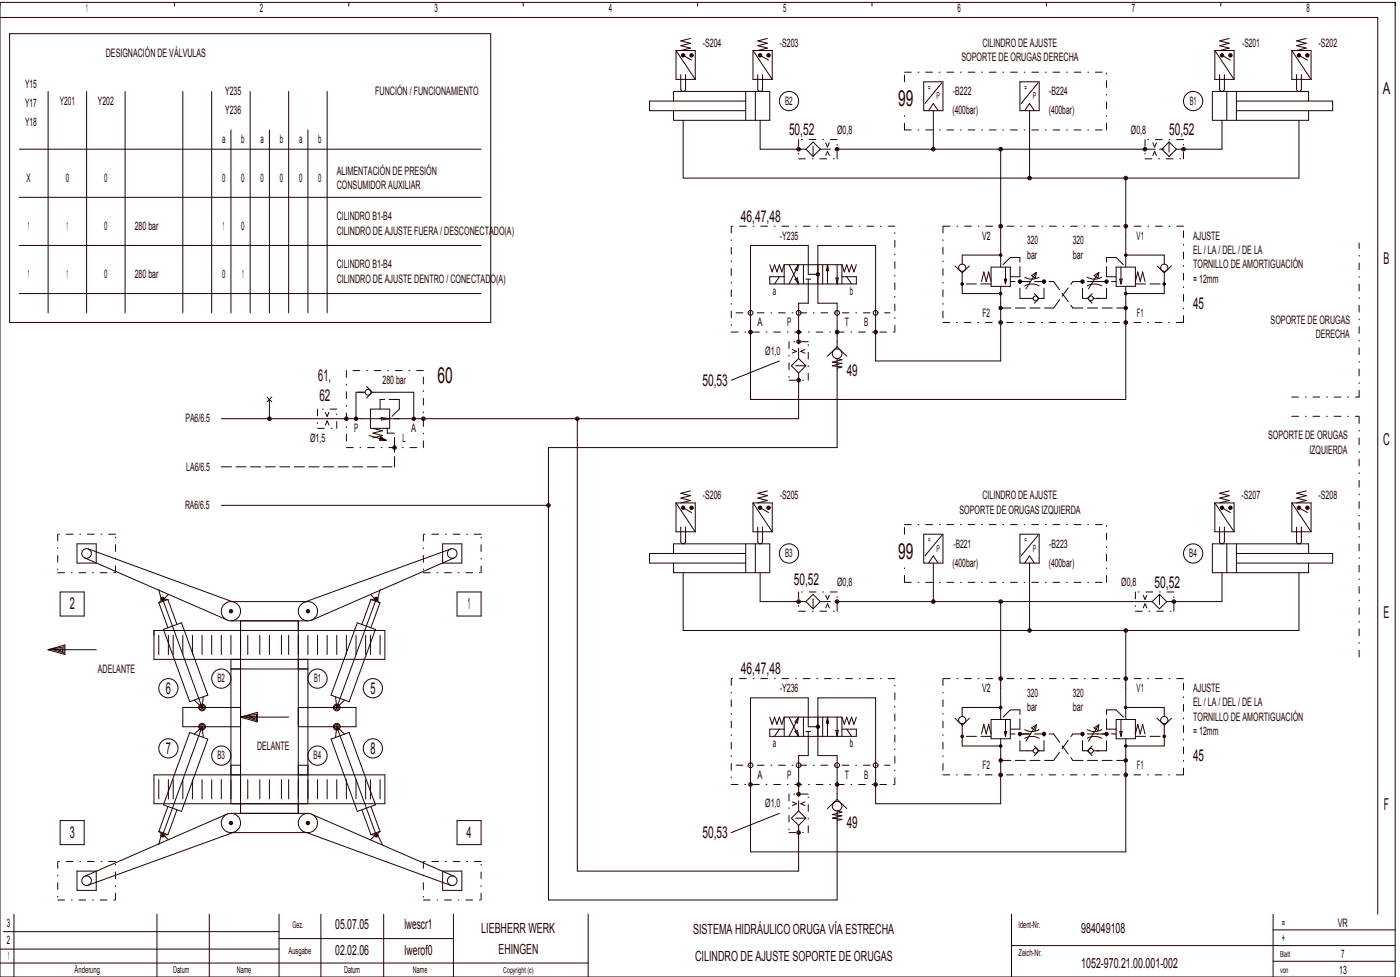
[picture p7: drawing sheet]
<svg xmlns="http://www.w3.org/2000/svg" width="582mm" height="406mm" viewBox="0 0 582 406" stroke-linecap="round" stroke-linejoin="round" font-family="sans-serif">
<g fill="none" stroke="#240000" stroke-width=".42">
<path d="M0 1h580v405h-580zM0 7.2h572.8v372.7M4 14h200v120h-200zM72.5 1v1.5M145 1v1.5M217.5 1v1.5M287 16l-4 1 4 1-4 1 4 1-4 1M290 1v1.5M319 16l-4 1 4 1-4 1 4 1-4 1M362.5 1v1.5M435 1v1.5M507.5 1v1.5"/>
<path d="M511 16l-4 1 4 1-4 1 4 1-4 1M543 16l-4 1 4 1-4 1 4 1-4 1M20 38v92M36 38v92M52 38v92M76 38v92M88 38v92M104 38v92M120 38v92M136 38v92M281 21h8v12M281 21v12h8"/>
<path d="M281 21l8 12M283 31v6a1 1 0 0 0 1 1 1 1 0 0 0 1-1v-6M284 23l3.5 2M310 38v12M313 21h8v12M313 21v12h8M313 21l8 12M314 38v12M315 31v6a1 1 0 0 0 1 1 1 1 0 0 0 1-1v-6M316 23l3.5 2M384 34h8v12h-8zM391.5 34.5l-7 8.5"/>
<path d="M424 34h8v12h-8zM431.5 34.5l-7 8.5M505 21h8v12M505 21v12h8M505 21l8 12M507 31v6a1 1 0 0 0 1 1 1 1 0 0 0 1-1v-6M508 23l3.5 2M510 38v12M514 38v12M537 21h8v12M537 21v12h8M537 21l8 12"/>
<path d="M539 31v6a1 1 0 0 0 1 1 1 1 0 0 0 1-1v-6M540 23l3.5 2M96 54v76M112 54v76M128 54v76M280 42v-4h40v12h-40v-4M284 50v24h256v-24M310 42h-40v4h40M316 50v12h16M343.3 59.4l.7 1.7 .7-1.7M386 46l2-3 2 3M388 46v16"/>
<path d="M426 46l2-3 2 3M428 46v28M479.2 59.4l.8 1.7 .7-1.7M486 59l3 3-3 3-3-3zM508 50v12h-16M514 42h40v4h-40M544 42v-4h-40v12h40v-4M8 62h192M335 62l3-3 3 3-3 3zM343.3 64.6l.7-1.7 .7 1.7M348 62h128M416 62v49"/>
<path d="M468 74v37M479.2 64.6l.8-1.7 .7 1.7M8 82h192M8 102h192M320 110l1 3 1-3 1 3 1-3 1 3 1-3M324 115l-2 3M326 115h-6v3h36v-3h-6M326 110v8M326 110h24M328 110l4 8M330.5 116l1-.5 .5 2.5zM332 110l-4 8"/>
<path d="M332 110l-.5 2.5-1-.5zM334 110v8M335 116h2M336 116v10h-4v16M340 114h-4v-12h-24v64h156v-47M342 110v8M344 110v8M344 110l.5 2.5h-1zM347.5 115.5h1l-.5 2.5zM348 110v8M350 110v8M350 110l1 3 1-3 1 3 1-3 1 3 1-3"/>
<path d="M352 115l2 3M397 110.5l3 2.8M400 113.3v8.7h16M403 110.5l-3 2.8M408 117l1-4 1 4 1-4 1 4M412 111h8v8h-8zM416 119v31h-52v-48h-24v24h8v18.2M416 106h-16v3.7M417.5 116h1l-.5 2zM418 111v7M426 118.8a6 6 0 0 1 6 0M426 115.2a6 6 0 0 0 6 0"/>
<path d="M428.8 114.5l2-1.3-.3 2.4zM430.8 113.2l-4.3 6.8M452 118.8a6 6 0 0 1 6 0M452 115.2a6 6 0 0 0 6 0M454.8 114.5l2-1.3-.3 2.4zM456.8 113.2l-4.3 6.8M464 111h8v8h-8zM465.5 116h1l-.5 2zM466 111v7M468 106h16v3.7M472 117l1-4 1 4 1-4 1 4M481 110.5l3 2.8"/>
<path d="M484 113.3v8.7h-16M487 110.5l-3 2.8M8 122h192M427 124h2.5M430 122l1.9 2M431.9 124h1.1M431.9 124l-1.9 2M451 124h1.1M452.1 124l1.9 2M454 122l-1.9 2M454.5 124h2.5M324 150l-20 8"/>
<path d="M329 152l3-3 3 3-3 3zM329.4 145.2l1.7 .8-1.7 .7M332 155v19h-240M334.6 145.2l-1.7 .8 1.7 .7M348 153l2-.5-4-.5 4-1-4-.5 4-1-2-.5v37h-120v188h120v-37l2 .5-4 1 4 .5-4 1 4 .5-2 .5M348 144.2l-4 3.8M348 144.2l4 3.8M111 165l2 2M112 166v8M113 165l-2 2M135.2 171.4l.8 1.7 .7-1.7M135.2 176.6l.8-1.7 .7 1.7"/>
<path d="M151.8 163h-3.8v11M152.4 160.6l2.3 2.4M154 170h8v8h-8zM154.7 163h17.3v11M154.7 163l-2.3 2.4M155 178l4 1-4 1 4 1-4 1M158.5 173.5l3.5 .5-3.5 .5zM240 174v188h92v-19M153.5 181l7 2M158.2 181.5l2.3 1.5h-2.7zM159.1 182.5l-.7-.4-.1 .4 1.4 .2-1.4-.9-.3 .9 2.5 .3M92 210h136"/>
<path d="M281 209h8v12M281 209v12h8M281 209l8 12M283 219v6a1 1 0 0 0 1 1 1 1 0 0 0 1-1v-6M284 211l3.5 2M287 204l-4 1 4 1-4 1 4 1-4 1M313 209h8v12M313 209v12h8M313 209l8 12M315 219v6a1 1 0 0 0 1 1 1 1 0 0 0 1-1v-6M316 211l3.5 2M319 204l-4 1 4 1-4 1 4 1-4 1"/>
<path d="M505 209h8v12M505 209v12h8M505 209l8 12M507 219v6a1 1 0 0 0 1 1 1 1 0 0 0 1-1v-6M508 211l3.5 2M511 204l-4 1 4 1-4 1 4 1-4 1M537 209h8v12M537 209v12h8M537 209l8 12M539 219v6a1 1 0 0 0 1 1 1 1 0 0 0 1-1v-6M540 211l3.5 2M543 204l-4 1 4 1-4 1 4 1-4 1"/>
<path d="M32 226h8v8h-8zM35.1 231.8l59.3 25.8M36.7 228.1l59.8 21.9M184 226h8v8h-8zM187.5 228.1l-60.6 22M188.9 231.8l-59.5 26M280 230v-4h40v12h-40v-4M284 238v24h256v-24M310 230h-40v4h40M310 226v12M314 226v12M316 238v12h16"/>
<path d="M384 222h8v12h-8zM386 234l2-3 2 3M388 234v16M391.5 222.5l-7 8.5M424 222h8v12h-8zM426 234l2-3 2 3M428 234v28M431.5 222.5l-7 8.5M508 238v12h-20M510 226v12M514 230h40v4h-40M514 226v12"/>
<path d="M544 230v-4h-40v12h40v-4M25 246h10v10h-10zM66 245l1 4M66 250.5l3.8 10.4M67.6 248.9l16.4 45.1M67.6 248.9l2.2 .2M67.6 248.9l-1.6 1.6M69.8 249.1l3.8 10.4M69.8 249.1l-3.8 1.4M70 247l-2 2M96 258h32M96 250h31"/>
<path d="M100 258v80M124 258v80M148.5 258.8l7.6 2.7-11 30.1-7.5-2.7zM154 247l2 2M154.2 249.1l3.8 1.4M154.2 249.1l-3.8 10.4M156.4 248.9l-16.4 45.1M156.4 248.9l-2.2 .2M156.4 248.9l1.6 1.6M158 250.5l-3.8 10.4M158 245l-1 4M190 246h10v10h-10z"/>
<path d="M338 247l3 3-3 3-3-3zM343.3 252.6l.7-1.7 .7 1.7M343.3 247.4l.7 1.7 .7-1.7M348 250h131M416 250v49M475.3 247.4l.7 1.7 .8-1.7M475.3 252.6l.7-1.7 .8 1.7M482 247l3 3-3 3-3-3zM20 270l7-2v4zM20 270l6.6-1.2v2.6l-4.4-1.4 3.8-.4v1.2l-2-.8M20 270h20M64 262h96v12h-96z"/>
<path d="M66 264v8M67.9 261.5l7.5-2.7 11 30.1-7.5 2.7zM70 264v8M72 264v8M76 264v8M80 264v8M84 264v8M88 264v8M92 264v8M96 264v8M96 274v60M96 278h32"/>
<path d="M103 264v8M108 264v8M112 264v8M117 264v8M120 264v8M128 264v8M128 274v60M132 264v8M136 264v8M140 264v8M144 264v8M148 264v8"/>
<path d="M152 264v8M154 264v8M158 264v8M468 262v37M80.7 290.9l3.3 3.1M84.5 289.6l-.5 4.4M100 298h20M100 294h-24v8h24M100 298l7-2v4zM100 298l6.6-1.2v2.6l-4.4-1.4 3.8-.4v1.2l-2-.8M124 294h24v8h-24M139.5 289.6l.5 4.4"/>
<path d="M143.2 290.9l-3.2 3.1M320 298l1 3 1-3 1 3 1-3 1 3 1-3M326 298v8M326 298h24M328 298l4 8M332 298l-4 8M332 298l-.5 2.5-1-.5zM334 298v8M342 298v8M344 298v8M344 298l.5 2.5h-1zM348 298v8"/>
<path d="M350 298l1 3 1-3 1 3 1-3 1 3 1-3M350 298v8M397 298.5l3 2.8M403 298.5l-3 2.8M412 299h8v8h-8zM416 294h-16v3.7M418 299v7M464 299h8v8h-8zM466 299v7M468 294h16v3.7M481 298.5l3 2.8M487 298.5l-3 2.8"/>
<path d="M78.9 304.4l7.5 2.7-11 30.1-7.5-2.7zM84 302l-16.4 45.1M84 302l.5 4.4M84 302l-3.3 3.1M96 318h4M124 318h4M137.6 307.1l7.5-2.7 11 30.1-7.6 2.7zM140 302l16.4 45.1M140 302l3.2 3.1M140 302l-.5 4.4M324 303l-2 3M326 303h-6v3h36v-3h-6"/>
<path d="M330.5 304l1-.5 .5 2.5zM335 304h2M336 304v10h-4v16M340 302h-4v-12h-24v64h156v-47M347.5 303.5h1l-.5 2.5zM352 303l2 3M400 301.3v8.7h16M408 305l1-4 1 4 1-4 1 4M416 307v27h-52v-44h-24v24h8v18.2M417.5 304h1l-.5 2zM426 306.8a6 6 0 0 1 6 0M426 303.2a6 6 0 0 0 6 0"/>
<path d="M427 312h2.5M428.8 302.5l2-1.3-.3 2.4zM430 310l1.9 2M430.8 301.2l-4.3 6.8M431.9 312h1.1M431.9 312l-1.9 2M451 312h1.1M452 306.8a6 6 0 0 1 6 0M452 303.2a6 6 0 0 0 6 0M452.1 312l1.9 2M454 310l-1.9 2M454.5 312h2.5"/>
<path d="M454.8 302.5l2-1.3-.3 2.4zM456.8 301.2l-4.3 6.8M465.5 304h1l-.5 2zM472 305l1-4 1 4 1-4 1 4M484 301.3v8.7h-16M64 322h96v12h-96zM66 324v8M69.8 335.1l-3.8 10.4M70 324v8M72 324v8M73.6 336.5l-3.8 10.3M76 324v8"/>
<path d="M80 324v8M84 324v8M88 324v8M92 324v8M94.6 338.2l-59.5 26M96 338h32M103 324v8M108 324v8M112 324v8M117 324v8M120 324v8M129.6 338.4l59.3 25.8"/>
<path d="M132 324v8M136 324v8M140 324v8M144 324v8M148 324v8M150.4 336.5l3.8 10.3M152 324v8M154 324v8M154.2 335.1l3.8 10.4M158 324v8M324 338l-20 8M329 340l3-3 3 3-3 3z"/>
<path d="M329.4 333.2l1.7 .8-1.7 .7M334.6 333.2l-1.7 .8 1.7 .7M348 332.2l-4 3.8M348 332.2l4 3.8M25 341h10v10h-10zM66 345.5l3.8 1.3M66 345.5l1.6 1.6M67 347l-1 4M68 347l2 2M69.8 346.8l-2.2 .3M96 346h32M97.1 345.9l-60.6 22"/>
<path d="M127.5 346l59.8 21.9M154.2 346.8l2.2 .3M156 347l-2 2M157 347l2 4M158 345.5l-1.6 1.6M158 345.5l-3.8 1.3M190 341h10v10h-10zM5.8 379.9v26.1M32 362h8v8h-8zM65.2 379.9v26.1M87 379.9v26.1M116 379.9v26.1"/>
<path d="M133.4 379.9v26.1M159.5 379.9v26.1M184 362h8v8h-8zM188.5 379.9v26.1M244.5 379.9v26.1M420.5 379.9v26.1M529.2 379.9v26.1M0 394.4h116M1.4 387.1h114.6M116 390h72.5M420.5 392.9h159.5M529.2 399.5h50.8"/>
<path d="M529.2 386.4h50.8M0 400.2h244.5"/>
<circle cx="284" cy="23" r=".5"/>
<circle cx="284" cy="23" r=".7"/>
<circle cx="284" cy="23" r=".2"/>
<circle cx="287.5" cy="23" r=".5"/>
<circle cx="287.5" cy="23" r=".7"/>
<circle cx="287.5" cy="23" r=".2"/>
<circle cx="316" cy="23" r=".5"/>
<circle cx="316" cy="23" r=".7"/>
<circle cx="316" cy="23" r=".2"/>
<circle cx="319.5" cy="23" r=".5"/>
<circle cx="319.5" cy="23" r=".7"/>
<circle cx="319.5" cy="23" r=".2"/>
<circle cx="508" cy="23" r=".5"/>
<circle cx="508" cy="23" r=".7"/>
<circle cx="508" cy="23" r=".2"/>
<circle cx="511.5" cy="23" r=".5"/>
<circle cx="511.5" cy="23" r=".7"/>
<circle cx="511.5" cy="23" r=".2"/>
<circle cx="540" cy="23" r=".5"/>
<circle cx="540" cy="23" r=".7"/>
<circle cx="540" cy="23" r=".2"/>
<circle cx="543.5" cy="23" r=".5"/>
<circle cx="543.5" cy="23" r=".7"/>
<circle cx="543.5" cy="23" r=".2"/>
<circle cx="328" cy="42" r="4"/>
<circle cx="496" cy="42" r="4"/>
<circle cx="332" cy="62" r=".75"/>
<circle cx="332" cy="62" r=".38"/>
<circle cx="348" cy="62" r=".75"/>
<circle cx="348" cy="62" r=".38"/>
<circle cx="388" cy="62" r=".75"/>
<circle cx="388" cy="62" r=".38"/>
<circle cx="416" cy="62" r=".75"/>
<circle cx="416" cy="62" r=".38"/>
<circle cx="428" cy="74" r=".75"/>
<circle cx="428" cy="74" r=".38"/>
<circle cx="468" cy="74" r=".75"/>
<circle cx="468" cy="74" r=".38"/>
<circle cx="476" cy="62" r=".38"/>
<circle cx="476" cy="62" r=".75"/>
<circle cx="492" cy="62" r=".75"/>
<circle cx="492" cy="62" r=".38"/>
<circle cx="416" cy="94" r=".75"/>
<circle cx="416" cy="94" r=".38"/>
<circle cx="468" cy="94" r=".75"/>
<circle cx="468" cy="94" r=".38"/>
<circle cx="340" cy="114" r=".5"/>
<circle cx="340" cy="114" r=".3"/>
<circle cx="340" cy="114" r=".7"/>
<circle cx="400" cy="111.2" r="1.5"/>
<circle cx="400" cy="118" r=".38"/>
<circle cx="400" cy="118" r=".53"/>
<circle cx="400" cy="118" r=".15"/>
<circle cx="416" cy="106" r=".53"/>
<circle cx="416" cy="106" r=".38"/>
<circle cx="416" cy="106" r=".15"/>
<circle cx="424" cy="117" r=".7"/>
<circle cx="424" cy="117" r=".5"/>
<circle cx="424" cy="117" r=".2"/>
<circle cx="434" cy="117" r=".5"/>
<circle cx="434" cy="117" r=".7"/>
<circle cx="434" cy="117" r=".2"/>
<circle cx="450" cy="117" r=".7"/>
<circle cx="450" cy="117" r=".5"/>
<circle cx="450" cy="117" r=".2"/>
<circle cx="460" cy="117" r=".5"/>
<circle cx="460" cy="117" r=".7"/>
<circle cx="460" cy="117" r=".2"/>
<circle cx="468" cy="106" r=".53"/>
<circle cx="468" cy="106" r=".38"/>
<circle cx="468" cy="106" r=".15"/>
<circle cx="484" cy="111.2" r="1.5"/>
<circle cx="484" cy="118" r=".53"/>
<circle cx="484" cy="118" r=".38"/>
<circle cx="484" cy="118" r=".15"/>
<circle cx="312" cy="130" r="1"/>
<circle cx="312" cy="138" r=".75"/>
<circle cx="312" cy="138" r=".38"/>
<circle cx="332" cy="130" r="1"/>
<circle cx="332" cy="138" r=".75"/>
<circle cx="332" cy="138" r=".38"/>
<circle cx="348" cy="130" r="1"/>
<circle cx="348" cy="138" r=".75"/>
<circle cx="348" cy="138" r=".38"/>
<circle cx="364" cy="130" r="1"/>
<circle cx="364" cy="138" r=".75"/>
<circle cx="364" cy="138" r=".38"/>
<circle cx="416" cy="128" r=".5"/>
<circle cx="416" cy="122" r=".53"/>
<circle cx="416" cy="134" r=".75"/>
<circle cx="416" cy="128" r=".7"/>
<circle cx="416" cy="134" r=".38"/>
<circle cx="416" cy="122" r=".38"/>
<circle cx="416" cy="122" r=".15"/>
<circle cx="416" cy="128" r=".2"/>
<circle cx="430.5" cy="124" r="1"/>
<circle cx="453.5" cy="124" r="1"/>
<circle cx="468" cy="128" r=".7"/>
<circle cx="468" cy="128" r=".5"/>
<circle cx="468" cy="134" r=".75"/>
<circle cx="468" cy="122" r=".53"/>
<circle cx="468" cy="134" r=".38"/>
<circle cx="468" cy="122" r=".38"/>
<circle cx="468" cy="122" r=".15"/>
<circle cx="468" cy="128" r=".2"/>
<circle cx="332" cy="158" r=".75"/>
<circle cx="332" cy="142" r=".75"/>
<circle cx="332" cy="158" r=".38"/>
<circle cx="332" cy="142" r=".38"/>
<circle cx="348" cy="147" r="2"/>
<circle cx="112" cy="174" r=".75"/>
<circle cx="112" cy="174" r=".38"/>
<circle cx="144" cy="174" r=".75"/>
<circle cx="144" cy="174" r=".38"/>
<circle cx="148" cy="174" r=".5"/>
<circle cx="148" cy="174" r=".7"/>
<circle cx="148" cy="174" r=".2"/>
<circle cx="153" cy="163" r="1.2"/>
<circle cx="172" cy="174" r=".7"/>
<circle cx="172" cy="174" r=".5"/>
<circle cx="172" cy="174" r=".2"/>
<circle cx="176" cy="174" r=".75"/>
<circle cx="176" cy="174" r=".38"/>
<circle cx="240" cy="174" r=".75"/>
<circle cx="240" cy="174" r=".38"/>
<circle cx="164" cy="186" r=".75"/>
<circle cx="164" cy="186" r=".38"/>
<circle cx="228" cy="210" r=".75"/>
<circle cx="228" cy="210" r=".38"/>
<circle cx="284" cy="211" r=".7"/>
<circle cx="284" cy="211" r=".5"/>
<circle cx="284" cy="211" r=".2"/>
<circle cx="287.5" cy="211" r=".7"/>
<circle cx="287.5" cy="211" r=".5"/>
<circle cx="287.5" cy="211" r=".2"/>
<circle cx="316" cy="211" r=".7"/>
<circle cx="316" cy="211" r=".5"/>
<circle cx="316" cy="211" r=".2"/>
<circle cx="319.5" cy="211" r=".7"/>
<circle cx="319.5" cy="211" r=".5"/>
<circle cx="319.5" cy="211" r=".2"/>
<circle cx="508" cy="211" r=".7"/>
<circle cx="508" cy="211" r=".5"/>
<circle cx="508" cy="211" r=".2"/>
<circle cx="511.5" cy="211" r=".7"/>
<circle cx="511.5" cy="211" r=".5"/>
<circle cx="511.5" cy="211" r=".2"/>
<circle cx="540" cy="211" r=".7"/>
<circle cx="540" cy="211" r=".5"/>
<circle cx="540" cy="211" r=".2"/>
<circle cx="543.5" cy="211" r=".5"/>
<circle cx="543.5" cy="211" r=".7"/>
<circle cx="543.5" cy="211" r=".2"/>
<circle cx="36" cy="230" r="2"/>
<circle cx="188" cy="230" r="2"/>
<circle cx="328" cy="230" r="4"/>
<circle cx="496" cy="230" r="4"/>
<circle cx="67.6" cy="248.9" r=".7"/>
<circle cx="67.6" cy="248.9" r=".5"/>
<circle cx="67.6" cy="248.9" r=".2"/>
<circle cx="96" cy="254" r="4"/>
<circle cx="96" cy="254" r=".7"/>
<circle cx="96" cy="254" r=".5"/>
<circle cx="96" cy="254" r=".2"/>
<circle cx="128" cy="254" r="4"/>
<circle cx="128" cy="254" r=".5"/>
<circle cx="128" cy="254" r=".7"/>
<circle cx="128" cy="254" r=".2"/>
<circle cx="156.4" cy="248.9" r=".7"/>
<circle cx="156.4" cy="248.9" r=".5"/>
<circle cx="156.4" cy="248.9" r=".2"/>
<circle cx="332" cy="250" r=".75"/>
<circle cx="332" cy="250" r=".38"/>
<circle cx="348" cy="250" r=".75"/>
<circle cx="348" cy="250" r=".38"/>
<circle cx="388" cy="250" r=".75"/>
<circle cx="388" cy="250" r=".38"/>
<circle cx="416" cy="250" r=".75"/>
<circle cx="416" cy="250" r=".38"/>
<circle cx="488" cy="250" r=".75"/>
<circle cx="488" cy="250" r=".38"/>
<circle cx="428" cy="262" r=".75"/>
<circle cx="428" cy="262" r=".38"/>
<circle cx="468" cy="262" r=".75"/>
<circle cx="468" cy="262" r=".38"/>
<circle cx="70" cy="286" r="4"/>
<circle cx="84" cy="294" r="1.4"/>
<circle cx="84" cy="294" r="1"/>
<circle cx="84" cy="294" r=".4"/>
<circle cx="92" cy="282" r="4"/>
<circle cx="132" cy="282" r="4"/>
<circle cx="140" cy="294" r="1.4"/>
<circle cx="140" cy="294" r="1"/>
<circle cx="140" cy="294" r=".4"/>
<circle cx="155" cy="286" r="4"/>
<circle cx="400" cy="299.2" r="1.5"/>
<circle cx="416" cy="294" r=".53"/>
<circle cx="416" cy="282" r=".75"/>
<circle cx="416" cy="294" r=".38"/>
<circle cx="416" cy="282" r=".38"/>
<circle cx="416" cy="294" r=".15"/>
<circle cx="468" cy="294" r=".53"/>
<circle cx="468" cy="282" r=".75"/>
<circle cx="468" cy="294" r=".38"/>
<circle cx="468" cy="282" r=".38"/>
<circle cx="468" cy="294" r=".15"/>
<circle cx="484" cy="299.2" r="1.5"/>
<circle cx="70" cy="311" r="4"/>
<circle cx="84" cy="302" r="1.4"/>
<circle cx="84" cy="302" r="1"/>
<circle cx="84" cy="302" r=".4"/>
<circle cx="92" cy="314" r="4"/>
<circle cx="132" cy="314" r="4"/>
<circle cx="140" cy="302" r="1.4"/>
<circle cx="140" cy="302" r="1"/>
<circle cx="140" cy="302" r=".4"/>
<circle cx="155" cy="311" r="4"/>
<circle cx="312" cy="318" r="1"/>
<circle cx="332" cy="318" r="1"/>
<circle cx="340" cy="302" r=".7"/>
<circle cx="340" cy="302" r=".5"/>
<circle cx="340" cy="302" r=".3"/>
<circle cx="348" cy="318" r="1"/>
<circle cx="364" cy="318" r="1"/>
<circle cx="400" cy="306" r=".38"/>
<circle cx="400" cy="306" r=".53"/>
<circle cx="400" cy="306" r=".15"/>
<circle cx="416" cy="316" r=".5"/>
<circle cx="416" cy="310" r=".53"/>
<circle cx="416" cy="316" r=".7"/>
<circle cx="416" cy="310" r=".38"/>
<circle cx="416" cy="310" r=".15"/>
<circle cx="416" cy="316" r=".2"/>
<circle cx="424" cy="305" r=".7"/>
<circle cx="424" cy="305" r=".5"/>
<circle cx="424" cy="305" r=".2"/>
<circle cx="430.5" cy="312" r="1"/>
<circle cx="434" cy="305" r=".5"/>
<circle cx="434" cy="305" r=".7"/>
<circle cx="434" cy="305" r=".2"/>
<circle cx="450" cy="305" r=".7"/>
<circle cx="450" cy="305" r=".5"/>
<circle cx="450" cy="305" r=".2"/>
<circle cx="453.5" cy="312" r="1"/>
<circle cx="460" cy="305" r=".5"/>
<circle cx="460" cy="305" r=".7"/>
<circle cx="460" cy="305" r=".2"/>
<circle cx="468" cy="316" r=".7"/>
<circle cx="468" cy="316" r=".5"/>
<circle cx="468" cy="310" r=".53"/>
<circle cx="468" cy="310" r=".38"/>
<circle cx="468" cy="310" r=".15"/>
<circle cx="468" cy="316" r=".2"/>
<circle cx="484" cy="306" r=".53"/>
<circle cx="484" cy="306" r=".38"/>
<circle cx="484" cy="306" r=".15"/>
<circle cx="312" cy="326" r=".75"/>
<circle cx="312" cy="326" r=".38"/>
<circle cx="332" cy="330" r=".75"/>
<circle cx="332" cy="326" r=".75"/>
<circle cx="332" cy="330" r=".38"/>
<circle cx="332" cy="326" r=".38"/>
<circle cx="348" cy="335" r="2"/>
<circle cx="348" cy="326" r=".75"/>
<circle cx="348" cy="326" r=".38"/>
<circle cx="364" cy="326" r=".75"/>
<circle cx="364" cy="326" r=".38"/>
<circle cx="416" cy="322" r=".75"/>
<circle cx="416" cy="322" r=".38"/>
<circle cx="468" cy="322" r=".75"/>
<circle cx="468" cy="322" r=".38"/>
<circle cx="67.6" cy="347.1" r=".7"/>
<circle cx="67.6" cy="347.1" r=".5"/>
<circle cx="67.6" cy="347.1" r=".2"/>
<circle cx="96" cy="342" r="4"/>
<circle cx="96" cy="342" r=".7"/>
<circle cx="96" cy="342" r=".5"/>
<circle cx="96" cy="342" r=".2"/>
<circle cx="128" cy="342" r="4"/>
<circle cx="128" cy="342" r=".7"/>
<circle cx="128" cy="342" r=".5"/>
<circle cx="128" cy="342" r=".2"/>
<circle cx="156.4" cy="347.1" r=".7"/>
<circle cx="156.4" cy="347.1" r=".5"/>
<circle cx="156.4" cy="347.1" r=".2"/>
<circle cx="332" cy="346" r=".75"/>
<circle cx="332" cy="346" r=".38"/>
<circle cx="36" cy="366" r="2"/>
<circle cx="188" cy="366" r="2"/>
</g>
<g fill="none" stroke="#240000" stroke-width=".42" stroke-dasharray="4.2 1.8">
<path d="M486 59v6M332 62h3M338 65v-6M341 62h7M476 62h8M489 62h3M412 118h-12M420 107l-4 4M424 115v-8M424 107h-4M424 115h-4M424 117h14"/>
<path d="M428 117h-8M438 117l8 11M446 117h14M456 117h8M460 115v-8M460 107h4M460 115h4M464 107l4 4M472 118h12M416 128h22M424 124v-7M424 124h3"/>
<path d="M433 124h1M434 124v-7M438 128l8-11M446 128h22M450 124v-7M450 124h1M456 124h4M460 124v-7M332 149v-7M335 152h-6M158 166v4M161 180v-2"/>
<path d="M161 180h3M166 166h-8M166 166v4M166 170l-4 4M92 194h72M164 194v-8M164 186v-6M332 250h3M338 253v-6M341 250h7M482 247v6M485 250h3"/>
<path d="M420 295l-4 4M424 295h-4M460 295h4M464 295l4 4M412 306h-12M416 316h22M424 303v-8M424 303h-4M424 312v-7M424 312h3M424 305h14M428 305h-8"/>
<path d="M433 312h1M434 312v-7M438 316l8-11M438 305l8 11M446 316h22M446 305h14M450 312v-7M450 312h1M456 305h8M456 312h4M460 303v-8M460 303h4"/>
<path d="M460 312v-7M472 306h12M332 337v-7M335 340h-6"/>
</g>
<g fill="none" stroke="#240000" stroke-width=".42" stroke-dasharray="2.8 2.8 .4 2.8">
<path d="M376 34v-4M376 30h84M332 58v8M348 58h-16M376 54v-8M376 54h84M460 54v-24M476 58v8M492 58h-16M332 66h16M348 66v-8M476 66h16"/>
<path d="M492 66v-8M304 94v44M372 94h-68M392 94v40M492 94h-100M304 138h68M306 130h64M372 138v-44M392 134h100M492 134v-40M144 154v32M176 154h-32"/>
<path d="M328 142v16M328 158h8M336 158v-16M336 142h-8M132 170v8M132 178h8M140 178v-8M140 170h-8M537 173h28M537 165h28M565 165v-64M144 186h32"/>
<path d="M176 186v-32M376 218h84M24 222v16M24 238h24M48 238v-16M48 222h-24M176 222v16M176 238h24M200 238v-16M200 222h-24M376 222v-4M332 246v8"/>
<path d="M332 254h16M348 246h-16M348 254v-8M376 242v-8M376 242h84M460 242v-24M472 254h16M472 246v8M488 254v-8M488 246h-16M565 273v-100M304 282v44"/>
<path d="M372 282h-68M392 282v40M492 282h-100M306 318h64M304 326h68M328 330v16M336 330h-8M372 326v-44M392 322h100M492 322v-40M24 358v16M48 358h-24"/>
<path d="M176 358v16M200 358h-24M328 346h8M336 346v-16M24 374h24M48 374v-16M176 374h24M200 374v-16"/>
</g>
<g font-size="9.2" fill="#240000">
<text x="373.3" y="44.1">99</text>
<text x="181.8" y="159.1">60</text>
<text x="373.3" y="232.1">99</text>
</g>
<g font-size="6.8" fill="#240000">
<text x="574.9" y="39.2">A</text>
<text x="328" y="56.2">50,52</text>
<text x="486" y="56.2">50,52</text>
<text x="308" y="92.2">46,47,48</text>
<text x="575.2" y="109.5">B</text>
<text x="496" y="128.2">45</text>
<text x="132.3" y="158.2">61,</text>
<text x="292" y="160.2">50,53</text>
<text x="352" y="156.2">49</text>
<text x="132.8" y="166.7">62</text>
<text x="575" y="184.9">C</text>
<text x="330" y="243.2">50,52</text>
<text x="480" y="244.2">50,52</text>
<text x="29" y="253.2">2</text>
<text x="194.4" y="253.2">1</text>
<text x="575.2" y="256.7">E</text>
<text x="308" y="280.2">46,47,48</text>
<text x="69" y="288.2">6</text>
<text x="154" y="288.2">5</text>
<text x="69" y="313.2">7</text>
<text x="154" y="313.2">8</text>
<text x="496" y="316.2">45</text>
<text x="575.3" y="336.5">F</text>
<text x="352" y="344.2">49</text>
<text x="29" y="348.2">3</text>
<text x="193.9" y="348.2">4</text>
<text x="292" y="348.2">50,53</text>
</g>
<g font-size="5.8" fill="#240000">
<text x="139.4" y="386.2">05.07.05</text>
<text x="168.1" y="386.2">lwescr1</text>
<text x="200.1" y="387.6">LIEBHERR WERK</text>
<text x="288.1" y="387.9">SISTEMA HIDRÁULICO ORUGA VÍA ESTRECHA</text>
<text x="449.5" y="387.6">984049108</text>
<text x="139.4" y="397">02.02.06</text>
<text x="168.2" y="397">lwerof0</text>
<text x="207.3" y="396.3">EHINGEN</text>
<text x="289" y="399.5">CILINDRO DE AJUSTE SOPORTE DE ORUGAS</text>
<text x="449.5" y="402.1">1052­970.21.00.001­002</text>
</g>
<g font-size="4.8" fill="#240000">
<text x="35.9" y="5.1">1</text>
<text x="108" y="5.1">2</text>
<text x="180.6" y="5.1">3</text>
<text x="253" y="5.1">4</text>
<text x="325.6" y="5.1">5</text>
<text x="398" y="5.1">6</text>
<text x="470.6" y="5.1">7</text>
<text x="543.1" y="5.1">8</text>
<text x="44" y="23.6">DESIGNACIÓN DE VÁLVULAS</text>
<text x="292.2" y="19.6">­S204</text>
<text x="324.2" y="19.6">­S203</text>
<text x="408.4" y="19.6">CILINDRO DE AJUSTE</text>
<text x="516.4" y="19.6">­S201</text>
<text x="548.2" y="19.6">­S202</text>
<text x="399.7" y="25.5">SOPORTE DE ORUGAS DERECHA</text>
<text x="10.4" y="36.6">Y15</text>
<text x="93.6" y="39.6">Y235</text>
<text x="156" y="39.6">FUNCIÓN / FUNCIONAMIENTO</text>
<text x="396.2" y="39.6">­B222</text>
<text x="436.2" y="39.6">­B224</text>
<text x="10.4" y="44.6">Y17</text>
<text x="24.8" y="43.6">Y201</text>
<text x="40.6" y="43.6">Y202</text>
<text x="93.6" y="47.6">Y236</text>
<text x="326.4" y="43.6">B2</text>
<text x="396" y="47.6">(400bar)</text>
<text x="436" y="47.6">(400bar)</text>
<text x="494.6" y="43.6">B1</text>
<text x="10.4" y="52.6">Y18</text>
<text x="92.3" y="59.6">a</text>
<text x="100.3" y="59.6">b</text>
<text x="108.3" y="59.6">a</text>
<text x="116.3" y="59.6">b</text>
<text x="124.3" y="59.6">a</text>
<text x="132.3" y="59.6">b</text>
<text x="348" y="55.6">Ø0,8</text>
<text x="470.1" y="55.6">Ø0,8</text>
<text x="11" y="75.6">X</text>
<text x="27.3" y="75.6">0</text>
<text x="43.3" y="75.6">0</text>
<text x="92.3" y="75.6">0</text>
<text x="100.3" y="75.6">0</text>
<text x="108.3" y="75.6">0</text>
<text x="116.3" y="75.6">0</text>
<text x="124.3" y="75.6">0</text>
<text x="132.3" y="75.6">0</text>
<text x="140" y="72.6">ALIMENTACIÓN DE PRESIÓN</text>
<text x="140" y="78.5">CONSUMIDOR AUXILIAR</text>
<text x="11.6" y="95.6">1</text>
<text x="27.6" y="95.6">1</text>
<text x="43.3" y="95.6">0</text>
<text x="56" y="95.6">280 bar</text>
<text x="92.6" y="95.6">1</text>
<text x="100.3" y="95.6">0</text>
<text x="140" y="91.6">CILINDRO B1­B4</text>
<text x="140" y="97.5">CILINDRO DE AJUSTE FUERA / DESCONECTADO(A)</text>
<text x="324.2" y="99.6">­Y235</text>
<text x="408.3" y="99.6">V2</text>
<text x="427" y="101.6">320</text>
<text x="446" y="101.6">320</text>
<text x="472.5" y="99.6">V1</text>
<text x="496" y="99.6">AJUSTE</text>
<text x="427" y="107.5">bar</text>
<text x="446" y="107.5">bar</text>
<text x="496" y="105.5">EL / LA / DEL / DE LA</text>
<text x="140" y="111.6">CILINDRO B1­B4</text>
<text x="496" y="111.5">TORNILLO DE AMORTIGUACIÓN</text>
<text x="11.6" y="115.6">1</text>
<text x="27.6" y="115.6">1</text>
<text x="43.3" y="115.6">0</text>
<text x="56" y="115.6">280 bar</text>
<text x="92.3" y="115.6">0</text>
<text x="100.6" y="115.6">1</text>
<text x="140" y="117.5">CILINDRO DE AJUSTE DENTRO / CONECTADO(A)</text>
<text x="496" y="117.4">= 12mm</text>
<text x="321.3" y="122.6">a</text>
<text x="353.3" y="122.6">b</text>
<text x="408.4" y="131.6">F2</text>
<text x="472.7" y="131.6">F1</text>
<text x="315" y="135.6">A</text>
<text x="327.2" y="135.6">P</text>
<text x="351.1" y="135.6">T</text>
<text x="359.2" y="135.6">B</text>
<text x="528.2" y="134.6">SOPORTE DE ORUGAS</text>
<text x="547" y="140.5">DERECHA</text>
<text x="318.1" y="147.6">Ø1,0</text>
<text x="159" y="159.6">280 bar</text>
<text x="77.1" y="175.6">PA6/6.5</text>
<text x="147.2" y="179.6">P</text>
<text x="171" y="179.6">A</text>
<text x="128.9" y="183.6">Ø1,5</text>
<text x="167.3" y="183.6">L</text>
<text x="527.2" y="182.6">SOPORTE DE ORUGAS</text>
<text x="544.3" y="188.5">IZQUIERDA</text>
<text x="77.4" y="195.6">LA6/6.5</text>
<text x="292.2" y="207.6">­S206</text>
<text x="324.2" y="207.6">­S205</text>
<text x="408.4" y="207.6">CILINDRO DE AJUSTE</text>
<text x="516.2" y="207.6">­S207</text>
<text x="548.2" y="207.6">­S208</text>
<text x="76.9" y="211.6">RA6/6.5</text>
<text x="398.8" y="213.5">SOPORTE DE ORUGAS IZQUIERDA</text>
<text x="396.4" y="227.6">­B221</text>
<text x="436.2" y="227.6">­B223</text>
<text x="326.4" y="231.6">B3</text>
<text x="494.4" y="231.6">B4</text>
<text x="396" y="235.6">(400bar)</text>
<text x="436" y="235.6">(400bar)</text>
<text x="348" y="243.6">Ø0,8</text>
<text x="466.1" y="243.6">Ø0,8</text>
<text x="40.7" y="279.6">ADELANTE</text>
<text x="90.4" y="283.6">B2</text>
<text x="130.6" y="283.6">B1</text>
<text x="324.2" y="287.6">­Y236</text>
<text x="408.3" y="287.6">V2</text>
<text x="472.5" y="287.6">V1</text>
<text x="496" y="287.6">AJUSTE</text>
<text x="427" y="289.6">320</text>
<text x="446" y="289.6">320</text>
<text x="496" y="293.5">EL / LA / DEL / DE LA</text>
<text x="427" y="295.5">bar</text>
<text x="446" y="295.5">bar</text>
<text x="496" y="299.5">TORNILLO DE AMORTIGUACIÓN</text>
<text x="496" y="305.4">= 12mm</text>
<text x="106.9" y="311.6">DELANTE</text>
<text x="321.3" y="310.6">a</text>
<text x="353.3" y="310.6">b</text>
<text x="90.4" y="315.6">B3</text>
<text x="130.4" y="315.6">B4</text>
<text x="315" y="323.6">A</text>
<text x="327.2" y="323.6">P</text>
<text x="351.1" y="323.6">T</text>
<text x="359.2" y="323.6">B</text>
<text x="408.4" y="319.6">F2</text>
<text x="472.7" y="319.6">F1</text>
<text x="318.1" y="335.6">Ø1,0</text>
<text x="2.9" y="385.1">3</text>
<text x="532.9" y="385.1">=</text>
<text x="556.1" y="385.1">VR</text>
<text x="2.9" y="392.4">2</text>
<text x="532.8" y="391.7">+</text>
<text x="3.2" y="398.9">1</text>
<text x="557.5" y="398.2">7</text>
<text x="556.7" y="404.7">13</text>
</g>
<g font-size="3.9" fill="#240000">
<text x="385.9" y="37.8">=</text>
<text x="389.3" y="41.3">P</text>
<text x="425.9" y="37.8">=</text>
<text x="429.3" y="41.3">P</text>
<text x="385.9" y="225.8">=</text>
<text x="425.9" y="225.8">=</text>
<text x="389.3" y="229.3">P</text>
<text x="429.3" y="229.3">P</text>
<text x="121.6" y="385.5">Gez.</text>
<text x="423.4" y="385.5">Ident­Nr.</text>
<text x="119.9" y="396.4">Ausgabe</text>
<text x="423.4" y="397.1">Zeich­Nr.</text>
<text x="31" y="404.4">Änderung</text>
<text x="72" y="404.4">Datum</text>
<text x="98.4" y="404.4">Name</text>
<text x="143" y="404.4">Datum</text>
<text x="171.7" y="404.4">Name</text>
</g>
<g font-size="3.4" fill="#240000">
<text x="532.1" y="397.7">Blatt</text>
<text x="209.2" y="404.3">Copyright (c)</text>
<text x="532.1" y="404.3">von</text>
</g>
</svg>
